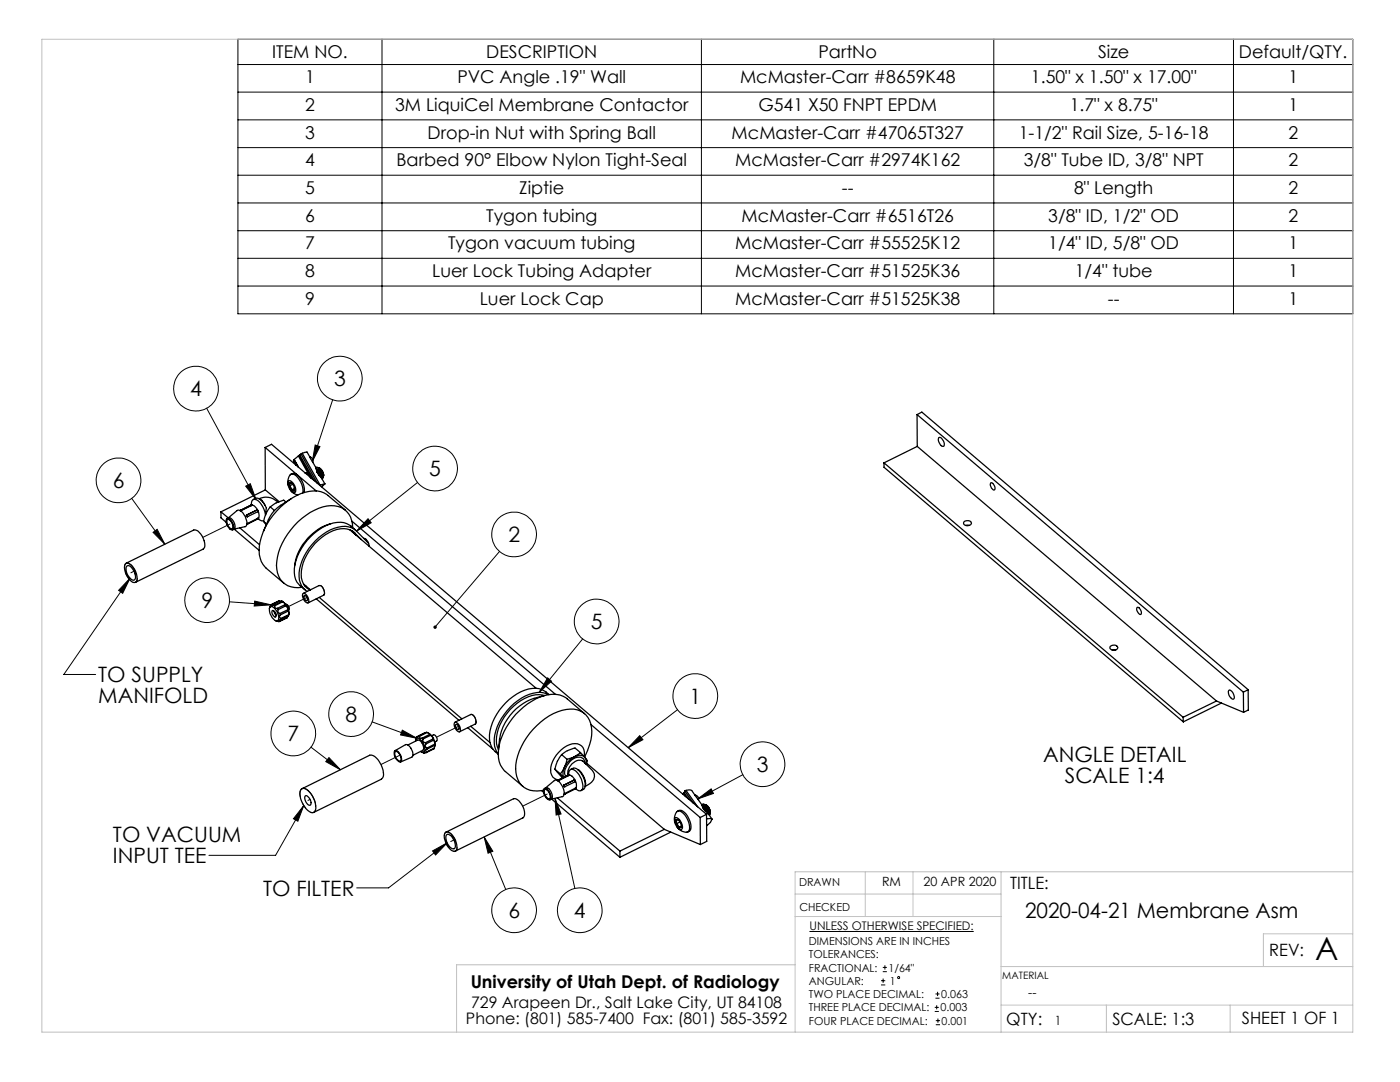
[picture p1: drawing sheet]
<svg xmlns="http://www.w3.org/2000/svg" width="279mm" height="216mm" viewBox="0 0 279 216" stroke-linecap="round" stroke-linejoin="round" font-family="sans-serif">
<g fill="none" stroke="#000" stroke-width=".2">
<path d="M47.5 7.8h222.5v54.8h-222.5zM47.5 18.4h222.5M47.5 12.9h222.5M76.2 7.8v54.8M140 7.8v54.8M198.3 7.8v54.8M246.2 7.8v54.8M47.5 23.9h222.5M47.5 29.5h222.5M47.5 35h222.5M47.5 40.5h222.5M47.5 46h222.5"/>
<path d="M47.5 51.5h222.5M47.5 57.1h222.5M66.4 79.8l-4.1 12.3M26.3 99.4l6.6 9.2M41.2 81.5l9.9 18.2M49 97l1-.5 1.1 3.2zM62.9 88.8l1 .3-1.6 3zM83.3 96.3l-12.1 9.7M26 115.4l-1.5 3-.8-.6zM26 115.4l-13.3 19.2h6.4M30.6 106.2l.8-.6 1.5 3zM50.8 119.9l3.3 .8-3.4 .2z"/>
<path d="M73.4 103.5l.7 .8-2.9 1.7zM99.7 110l-12.9 15.1M45.8 120.1l8.3 .6M109.3 135.3l.8 .6-2.5 2.2zM116.3 127.5l-8.7 10.6M62.1 149.1l5.8 4.5M65.7 151.2l2.2 2.4-2.9-1.6zM74.3 144l8.9 3.3M80.3 145.7l2.9 1.6-3.3-.7zM110.8 159.3l1.2 3.1-1 .2zM110.8 159.3l3.9 18M127.7 146.8l.6 .8-2.9 1.6z"/>
<path d="M135.2 141.6l-9.8 7.6M139.2 159.4l2.7-2 .5 .9zM148.2 154.6l-9 4.8M60.6 160.8l-1.2 3.1-.8-.5zM60.6 160.8l-5.6 9.9h-13.3M86.3 169.8l3-1.6-2.4 2.4zM89.3 168.2l-11.8 9h-6.3M96.6 167l1.8 2.9-1 .4zM96.6 167l4.3 10.5M161.5 185.9h32.8M175.8 196.5h.9M175.8 195.7h.9"/>
<path d="M176.2 193.9h.8M176.2 193h.8M176.2 195.3v.8M176.6 192.6v.9M186.7 199.2h.8M186.7 198.3h.8M187.1 197.9v.9M186.5 201.8h.9M186.5 201h.9M186.8 204.5h.8M186.8 203.7h.8M186.9 200.6v.8"/>
<path d="M187.2 203.2v.9"/>
<circle cx="39.1" cy="77.6" r="4.5"/>
<circle cx="67.8" cy="75.5" r="4.5"/>
<circle cx="23.7" cy="95.8" r="4.4"/>
<circle cx="86.8" cy="93.5" r="4.5"/>
<circle cx="41.3" cy="119.7" r="4.5"/>
<circle cx="102.6" cy="106.7" r="4.5"/>
<circle cx="119.1" cy="124" r="4.5"/>
<circle cx="138.8" cy="138.9" r="4.5"/>
<circle cx="58.5" cy="146.4" r="4.5"/>
<circle cx="70.1" cy="142.5" r="4.5"/>
<circle cx="152.2" cy="152.5" r="4.5"/>
<circle cx="102.6" cy="181.6" r="4.5"/>
<circle cx="115.7" cy="181.6" r="4.5"/>
<circle cx="179.4" cy="195.1" r=".21"/>
</g>
<g fill="none" stroke="#c0c0c0" stroke-width=".2">
<path d="M8.4 7.8h261.6v198.2h-261.6zM158.7 178.4h41.1M172.7 174v8.9M182.2 174v8.9M199.8 174v32M270 174h-111.3v32M158.7 182.9h41.1M158.7 192.5h-67.6v13.5M199.8 192.9h70.2M270 186.3h-17.9v6.6M199.8 200.6h70.2M220.8 200.6v5.4"/>
<path d="M245.5 200.6v5.4"/>
</g>
<path d="M73.4 103.5l.7 .8-2.9 1.7zM109.3 135.3l.8 .6-2.5 2.2zM127.7 146.8l.6 .8-2.9 1.6zM110.8 159.3l1.2 3.1-1 .2zM49 97l1-.5 1.1 3.2zM62.9 88.8l1 .3-1.6 3zM139.2 159.4l2.7-2 .5 .9zM30.6 106.2l.8-.6 1.5 3zM65.7 151.2l2.2 2.4-2.9-1.6zM50.8 119.9l3.3 .8-3.4 .2zM80.3 145.7l2.9 1.6-3.3-.7zM96.6 167l1.8 2.9-1 .4zM86.6 124.9l-.1 .1 .1 .4 .2-.3-.2 .3a.34 .34 0 0 0 .5 0 .34 .34 0 0 0 0-.5 .34 .34 0 0 0-.5 0zM86.3 169.8l3-1.6-2.4 2.4zM60.6 160.8l-1.2 3.1-.8-.5zM26 115.4l-1.5 3-.8-.6z" fill="#000"/>
<g fill="none" stroke="#000" stroke-width=".25">
<path d="M50.6 99.7a1.2 1.2 0 0 1 1.8 .3l.8 1.4-.2 1.3M51.7 99.5a3.4 3.4 0 0 1 3.8 .7M51.8 99.6l.6 .3 .5 .9M52.9 89.3l.1 8.5M52.9 89.3l10.2 8.7M52.9 89.3l1.3-.6 86.8 73.8M53 97.8l2.7 2.3M53 97.8l-8.9 4.3M57.5 96.8a2.57 2.57 0 0 1 .5-2.1 1.6 1.6 0 0 1 1.8 1.1l.6 1.4v1.2M57.6 96l.1-.1a1.81 1.81 0 0 1 1.1 2.4 1.25 1.25 0 0 1-1.2-1.1 1.13 1.13 0 0 1 0-1.2zM57.7 97l.5 .8M57.7 97l.4 .3 .1 .5"/>
<path d="M57.8 96.3a1.08 1.08 0 0 1 1 1.3l-.1 .3M57.8 96.3l-.1 .7M57.8 96.3l.4 .1M58.1 97.9l.7 .7 .6 .2M58.1 94.6a1.2 1.2 0 0 1 1.7 .6l.7 1.4 .2 .9v.8M58.1 99.5a14.1 14.1 0 0 0-3.3 2.4l-1.2 1.7-1 2.4M58.2 97.8l.3 .2 .2-.1M58.2 97.8l.5 .1M58.4 96.6l-.7 .4M58.6 91.9l.5 1M58.6 91.9l.6 1M58.7 91.7l.8 1.5"/>
<path d="M58.7 91.7h.1M58.7 91.7l.9 1.5M58.7 91.8l-.1 .1M58.8 97.5l-.6 .3M58.8 97.6l-.1 .3M59.5 91l2.1 3.7M59.5 91l-.8 .7M59.7 90.9l-.2 .1M59.7 90.9l2.2 4M59.8 90.8l-.1 .1M59.8 90.8l2.9 5.1M60.1 90.6l-.3 .2"/>
<path d="M60.1 90.6l3.3 5.9M60.3 90.5l1-.3 1.7 3.3a2.21 2.21 0 0 1 1.2 1.9M60.3 90.5l-.2 .1M60.3 90.5l3.6 6.3M60.9 94.4l.6 .3 .5 .6M61 94.3v.1M61.6 94.7a.55 .55 0 0 0-.7-.3l.5 .1 .7 .9M61.6 94.7l.3 .2M61.7 94.9l.4 .5M61.8 91.1a.83 .83 0 0 1 .6 1.2M61.8 94.9l.3 .4M61.9 94.9l.3 .4"/>
<path d="M62.2 95.3v.1M62.2 95.3l.1 .3M63.2 94.1l.5 .8M63.3 94.1l.3 .7M63.3 94.2l.4 .6M63.4 93.7l.7 .9 .1 .5M63.5 93.3l.5 .3 .6 1.2M63.6 93.9l.6 1.1M63.7 93.4a1.54 1.54 0 0 1 .9 1.5M63.8 93.5l.4 .4 .4 .9M63.9 96.8h-.1M64 93.7l.5 1.1"/>
<path d="M64.1 95.4a2.15 2.15 0 0 0-1-1.8l.3 .7 1.4 2.3M64.2 94l-.5-.6-.4-.2-.3 .1a1.6 1.6 0 0 1 1.5 1.6M64.2 94l.3 1.1M64.2 94l.3 .9M64.5 94.9v.4l-.2 .3M64.6 94.9v.1M64.6 95.1l-.1 .2M64.6 94.8v.2M64.8 96.6l-.9 .2M64.8 96.6l-.7 .5M176.4 92.4l59.7 50.7M176.4 92.4v.8l59.7 50.8"/>
<path d="M183 82.7l65.1 55.4M183 82.7l1-.5 65.1 55.4M183 82.7l.1 6.4M183.1 89.1l59.7 50.8M183.1 89.1l-6.7 3.3M187.3 87.3a.52 .52 0 0 1 .8 .4l.4 .8-.2 .5a1.21 1.21 0 0 1-1-1.5zM197.7 96.4a.99 .99 0 0 1 .8 1.4 1.03 1.03 0 0 1-.8-1.4zM25 112.6a1.08 1.08 0 0 1 1.6 .6l.5 .9 .2 .9a.89 .89 0 0 1-.5 1.2 3.2 3.2 0 0 1-1.8-3.6zM25.2 112.4l13.5-6.6a2.49 2.49 0 0 1 2 2.1 1.51 1.51 0 0 1-.2 1.7l-13.5 6.6M25.3 113a.53 .53 0 0 1 .8 .1 2.38 2.38 0 0 1 .8 2.6 1.23 1.23 0 0 1-1.4-1l-.3-.8zM44.1 102.1v1.2l1 .9M44.1 102.1l1.4 1.2"/>
<path d="M45.3 103.5a1.13 1.13 0 0 1 1.2 1l.1 .4a.59 .59 0 0 1-.3 .9 1.87 1.87 0 0 1-1-2.3zM45.3 103.4a.87 .87 0 0 1 1.3 .6l.3 .8a.67 .67 0 0 1-.5 .9M45.4 103.6a1.39 1.39 0 0 1 1 1.9 1.35 1.35 0 0 1-1-1.9zM45.6 103.3l1.7-1.4a1.14 1.14 0 0 1 1.4 .8l.4 .9a1.01 1.01 0 0 1-.2 1.5l-2.2 .5M46.7 105.6l5 4.2M47.9 105.3l3.9 3.4M47.9 101.9l.2-.1 .1 .1M48.2 101.9l-.2 .1M49.2 102.8v.2l.2 .1M49.2 102.8h.1M49.3 102.8a.18 .18 0 0 0-.1 .2 .18 .18 0 0 0 .2 .1M49.4 104.5h-.1"/>
<path d="M49.4 104.5v.1M49.4 104.6h-.2M50.1 100.8l-2.2 1.1M50.1 100.8l-.1 .1M50.1 100.8v.1M50.1 100.9l-1.9 1M50.2 100.9h-.1M50.2 100.9a.8 .8 0 0 1 .3-1.1 .8 .8 0 0 1 1.1 .2l.9 1.1 .5 1.7M50.2 100.9l.1-.1a1.23 1.23 0 0 1 1.1 1M50.4 100.7l-.2 .2M51.2 101.8l-2 1M51.3 101.8a.19 .19 0 0 1 .2 .1 .19 .19 0 0 1-.1 .2l-2 1"/>
<path d="M51.3 101.8h-.1M51.3 101.8l-2 1M51.4 103.5l-2 1M51.4 103.5v.1M51.4 103.6l-2 1M51.5 103.4l-.1 .1M51.5 103.4l.1 .2a.95 .95 0 0 0 1 .3M51.5 103.4l-.1 .2M51.5 102l.1 .2a1.05 1.05 0 0 1-.1 1.2M51.7 103.4h-.2M52.6 104l.5 .7M52.6 104l.6 .6"/>
<path d="M53.9 101.1l-.8 1.3-.5 1.6M53.9 101.1l.9 .8M55.7 119.9l.5 .1M55.7 119.9l-1.6 .7M55.7 119.9l-1.5 .7M56.2 120l.2 .1M56.2 120h.1M56.2 120l-1.5 .7M57.1 100.2l-.5-.4a6 6 0 0 0-2.7 1.3M60.5 118.4a1.35 1.35 0 0 1 1 1.9 1.39 1.39 0 0 1-1-1.9zM60.6 116.5l1.3 1.2M60.7 118.9a.67 .67 0 0 1 .6 1l-.3-.1-.3-.3z"/>
<path d="M60.7 116.8l.4 .2M63.1 119.5l28.5 24.2M63.7 116.9v-.1a1.41 1.41 0 0 1 .9 1.9l-3.1 1.6M63.7 116.8l-3.2 1.6M63.7 119.2l28.5 24.2M65.9 104.5a10.3 10.3 0 0 0-7.1 8.4M69 101.8l-3.5-2.9a5.1 5.1 0 0 0-5.4-.4 13.9 13.9 0 0 0-8.4 11.4 4.4 4.4 0 0 0 1.4 3.5l3.5 2.9M69.8 105.7l37.2 31.6M70.2 105.9l.9 1M70.2 104l40.6 34.5M70.3 106v.2M70.4 105.3a4.1 4.1 0 0 0-5.1-4.3 13.6 13.6 0 0 0-10.1 11.8 4.1 4.1 0 0 0 5.1 4.4"/>
<path d="M70.4 106l.4 .4M70.8 106.4a4.2 4.2 0 0 0-5.1-.1 10.2 10.2 0 0 0-5.6 9 2.83 2.83 0 0 0 1.8 2.4M70.8 106.4l1.3 1.3M71 105.8a4.3 4.3 0 0 0-5.2-1.2 11.1 11.1 0 0 0-7.1 9.7 3.9 3.9 0 0 0 2.2 3.4M72.6 107.4a1.61 1.61 0 0 1 1.1 1.6M73.6 108.4l-2.4-2.4a4 4 0 0 0-4.5-.6 11.1 11.1 0 0 0-7 9.7 3.2 3.2 0 0 0 1.6 2.9M192.4 104.1a.94 .94 0 0 1 1.5 .3 .84 .84 0 0 1-.8 .5 .84 .84 0 0 1-.8-.6zM192.7 104.8h.8M53.8 121.1v.3M53.8 121.1h.1M53.9 121.1a.78 .78 0 0 1 1.1 .6l.6 1.1a.73 .73 0 0 1-.5 1.1 2.53 2.53 0 0 1-1.2-2.8zM53.9 121l-.1 .1"/>
<path d="M54.2 120.6l-.4 .5M54.2 120.6l.2 .3 .3-.2M54.4 121.8a.97 .97 0 0 1 .6 1.3 .92 .92 0 0 1-.6-1.3zM54.7 122l.2 .2 .2 .5M54.7 120.7l.2 .2M54.8 122v.4l.3 .3M54.9 120.9v.3l.5 .2M55 123.8l.8 .2M55.4 121.4l.1 .2M55.5 121.6v.5l.4 .3M55.9 122.4l.1 .3M56 122.7l-.2 .3 .3 .4"/>
<path d="M56 123.6l-.3 .1 .1 .3M56.1 123.4l-.1 .2M56.4 120.1l.4 .3 .1 .2M56.4 120.1l-1.5 .8M56.4 120.1a2.73 2.73 0 0 1 1.2 2.7M56.9 120.6l.2 .3M56.9 120.6l-1.5 .8M57 120.6a.82 .82 0 0 1 .6 1.1M57 120.6h.1M57.1 120.9l.3 .8M57.1 120.9l-1.6 .7M57.3 123.2l-1.6 .8"/>
<path d="M57.3 123.2l-1.5 .8M57.4 121.7l.1 .2M57.4 121.7l-1.5 .7M57.5 121.9l.1 .8M57.5 122.9l-.2 .3M57.5 121.9l-1.5 .8M57.6 122.7v.1l-1.6 .8M57.6 122.7l-1.5 .7M109.5 138.6a5.5 5.5 0 0 0-5.4 .7 11.1 11.1 0 0 0-5.5 8.9 3.9 3.9 0 0 0 .8 2.3M109.6 138.6a4.1 4.1 0 0 0-4.9-.9 11.1 11.1 0 0 0-7 9.7 3.7 3.7 0 0 0 1.7 3.1M221.6 129a.94 .94 0 0 1 1.5 .2 .84 .84 0 0 1-.8 .6 .84 .84 0 0 1-.8-.6zM221.9 129.7h.8"/>
<path d="M226.9 121.2a.99 .99 0 0 1 .8 1.4 1.09 1.09 0 0 1-.8-1.4zM242.8 139.9l5.4 2.2M242.8 139.9l-6.7 3.2M245.2 137.8l.1-.1a1.41 1.41 0 0 1 .9 1.8 1.31 1.31 0 0 1-1-1.7zM248.1 138.1l.1 4M249.1 137.6l-1 .5M249.1 137.6v4.1l-.9 .4M60.1 157.4a1.47 1.47 0 0 1 1.9 .9 3.8 3.8 0 0 1 .8 3.6 .88 .88 0 0 1-1.4-.2 4.6 4.6 0 0 1-1.4-4zM60.3 157.4l13.6-6.7a3.1 3.1 0 0 1 2.4 2.4l.1 .6a1.51 1.51 0 0 1-.3 1.8l-13.5 6.6M60.9 158.9l.1-.2a1.53 1.53 0 0 1 1 1.9 .99 .99 0 0 1-1.1-1zM78.7 149.9l.2-.1a1.64 1.64 0 0 1 1 2.2 1.84 1.84 0 0 1-1.2-2.1zM78.8 149.8l2.1-1.2a1.75 1.75 0 0 1 1.5 1.8l-.2 .7-2.3 .9"/>
<path d="M78.9 150a1.35 1.35 0 0 1 1 1.8 1.35 1.35 0 0 1-1-1.8zM81.4 148.7l2-1a1.51 1.51 0 0 1 1 2l-2 1M82.9 147.9a.46 .46 0 0 1 .2-.5 .46 .46 0 0 1 .6 0 2.39 2.39 0 0 1 1 2.6 .51 .51 0 0 1-.8-.1M83.2 147l-.3 .7M83.6 146.9h.1M83.6 146.9l-.3 .2-.1-.1M83.7 146.9l.2 .4h.3M84.1 150.1l.6 .2M84.2 147.3l.2 .2M84.4 147.5v.4l.5 .3M84.8 146.3l-1.6 .7M84.9 148.2l.1 .2"/>
<path d="M84.9 150.2l-.2 .1M85 148.4l-.1 .6 .3 .3M85.1 150.2l-.4 .1M85.1 150v.2M85.2 149.3v.2M85.2 149.5l-.3 .3 .2 .2M85.2 146.2l.6 .3M85.2 146.2l-1.6 .7M85.2 146.2l-1.5 .7M85.4 146.3a2.56 2.56 0 0 1 1.4 2.6M85.8 146.5l.1 .2M85.8 146.5l-1.6 .8"/>
<path d="M85.9 146.7l.4 .4 .1 .4M85.9 146.7l-1.5 .8M86.1 146.8a.76 .76 0 0 1 1 .1 .76 .76 0 0 1 .1 .9l-.5 .3M86.4 147.5l.1 .2M86.4 147.5l-1.5 .7M86.5 147.7l.2 .2v.6M86.5 147.7l-1.5 .7M86.6 149.3l-1.5 .9M86.6 149.3l-1.5 .7M86.7 148.5v.2M86.7 148.7l-.1 .6M86.7 148.5l-1.5 .8"/>
<path d="M86.7 148.7l-1.5 .8M90.8 144.1a1.35 1.35 0 0 1 1 1.9 1.39 1.39 0 0 1-1-1.9zM90.8 144.1l3.1-1.5a1.31 1.31 0 0 1 1 1.9l-3.2 1.5M90.9 144.6a.65 .65 0 0 1 .6 1l-.4-.2zM93.3 145.2l5.1 4.3M93.9 144.9l3.9 3.3M99.4 150.5a4.3 4.3 0 0 0 1.5 3.5l3.5 2.9M99.5 149.6a6.6 6.6 0 0 1 1.1-6.5 9.2 9.2 0 0 1 7-4.5l1.1 .2a10.7 10.7 0 0 0-9.2 10.8M108.1 157.8l.4 .3M108.6 157.4a1.12 1.12 0 0 1 1.2 1l.1 .4a.59 .59 0 0 1-.3 .8 1.87 1.87 0 0 1-1-2.2zM108.7 157.5a1.41 1.41 0 0 1 1 1.9 1.37 1.37 0 0 1-1-1.9zM108.9 157.2l1.7-1.4a1.14 1.14 0 0 1 1.4 .8l.6 1.3a.85 .85 0 0 1-.4 1.1l-2.2 .5"/>
<path d="M108.9 157.2a1.65 1.65 0 0 1 1.3 2l-.5 .4M108.9 157.2l-.2 .1M110.1 159.5l13.6 11.6M110.7 153.5l1.6 1.7M110.7 153.5l1.1 .9M111.2 159.2l12.5 10.6M111.5 155.8h-.2M111.8 154.4l.7 .7M112.1 150.6l-.9 1.3-.5 1.6M112.1 150.6l1.1 .9M112.6 156.6l-.1 .3 .2 .1M112.6 156.6h.1"/>
<path d="M112.6 153.1l-.8 1.3M112.6 153.1l-.2 1 .1 1M112.7 158.3l-.1 .1M112.7 158.3l.1 .1M112.8 158.4l-.2 .1M113.2 151.5l-.6 1.6M113.4 154.7l-2.2 1.1 .2-.2 .1 .2M113.4 154.7l.1-.1-.2 .1M113.4 154.7l.1 .1M113.5 154.8l-2 1M113.6 154.7l-.1 .1M113.6 154.7a.8 .8 0 0 1 .2-1.1 .8 .8 0 0 1 1.1 .2 3.9 3.9 0 0 1 1.3 3.7 .86 .86 0 0 1-1.4-.2"/>
<path d="M113.6 154.7a1.23 1.23 0 0 1 1.2 1M113.7 154.6l-.1 .1M113.9 153.5a1.21 1.21 0 0 1 1.8 .5 3.6 3.6 0 0 1 1 3.3l-.7 .5M114.6 155.6l.2 .2v.2l-2 1a.18 .18 0 0 1-.3-.1 .18 .18 0 0 1 .1-.3M114.6 155.6l-2 1M114.7 151a4.6 4.6 0 0 0-2.1 2.1M114.7 151a1.67 1.67 0 0 1 2 .1M114.7 151l-1.5 .5M114.7 157.3l-2 1M114.7 157.3l.1 .1M114.8 157.4l-2 1M114.8 157.3h-.1"/>
<path d="M114.8 157.3v.1M114.8 157.3h.1M114.8 155.8l.2 .5a.93 .93 0 0 1-.2 1M115 157.3h-.2M115.4 153.6a3.6 3.6 0 0 1 1.4 3.2M115.9 150.2l-1.1-.9a6 6 0 0 0-2.7 1.3M115.9 150.2l-1.2 .8M115.9 150.2l.8 .9M116.3 151.8l.7 .7a4.8 4.8 0 0 1 1.6 1.9 2.53 2.53 0 0 1-1.8 2.6M116.3 151.9a2 2 0 0 0-2.6 1.1 1.99 1.99 0 0 0-.3 1.7M116.6 151a2.01 2.01 0 0 0-.6-2.2 2.01 2.01 0 0 0-2.3-.2 5.9 5.9 0 0 0-3.8 5.6 1.65 1.65 0 0 0 1.6 1.4M116.7 151.1a9 9 0 0 0 1-7.4 4.1 4.1 0 0 0-4.7-2.1 13.6 13.6 0 0 0-9.4 8.3 6.5 6.5 0 0 0 .5 6.8 4.4 4.4 0 0 0 4.3 1"/>
<path d="M116.7 142.4l-3.5-2.9a5.2 5.2 0 0 0-5.4-.4 14 14 0 0 0-8.3 10.5l-.1 .9M116.7 151.1l.2 .4 .1 1M116.7 151.1l.5 .7-.2 .7M116.7 152.3a1.13 1.13 0 0 0-1.4-1.2 3.5 3.5 0 0 0-2.6 3.3l.2 .5M117.1 152.3l15.5 13.2M118 144.6l21.7 18.5M136.2 158.4h.1M136.2 158.4l.1 .1M136.4 158.3l-.2 .1M136.4 158.3l.4 .7M136.5 158.2l-.1 .1M136.5 158.2l.9 1.2"/>
<path d="M136.7 157.9l-.2 .3M136.7 157.9l1.7 2.4M136.9 157.7l-.2 .2M136.9 157.7l.5-.1 .6 .1 .7 .9M136.9 157.7l2.3 3.3M138.7 158.6a.82 .82 0 0 1 .7 1.1M138.7 158.6l1.5 1.9a1.31 1.31 0 0 1 1.3 1.2l.1 .2M236.1 143.1v.9M243.7 140.3l-7.6 3.7M88.8 166.2a1.01 1.01 0 0 1 1.5 .6l.6 .8 .3 1a.94 .94 0 0 1-.5 1.3 3.2 3.2 0 0 1-1.9-3.7zM89 166.1l13.5-6.7a2.39 2.39 0 0 1 2.1 2.1l.1 .4a1.21 1.21 0 0 1-.3 1.3l-13.5 6.6M89.1 166.6a1.14 1.14 0 0 1 1.4 .9l.3 .7a.81 .81 0 0 1-.3 1.2 2.38 2.38 0 0 1-1.4-2.8z"/>
<path d="M123.7 169.8v1.3M132.6 165.5l7.2 3M132.6 165.5l-8.9 4.3M133.8 166l-10.1 5.1M134.7 164a1.91 1.91 0 0 1 .7-2.2 3.3 3.3 0 0 1 2.2 3.1 .87 .87 0 0 1-.3 1.1 .87 .87 0 0 1-1.1-.1l-1-.7M134.8 163.2a1.63 1.63 0 0 1 1.4 1.7v.3l-.2 .4a1.88 1.88 0 0 1-1.2-2.4zM134.9 163.7l.1-.2a1.17 1.17 0 0 1 .9 1.5v.1M134.9 163.7l.1 .7M135 164.4l.5 .7M135 164.4l.3 .3 .2 .4M135.2 161.9a1.23 1.23 0 0 1 1.7 .6 3.3 3.3 0 0 1 .8 3.3l-.4 .2M135.3 163.6l-.4 .1"/>
<path d="M135.7 164l-.7 .4M135.9 165.1l-.2 .1-.2-.1M135.9 165.1h-.4M136 164.9l-.1 .2M136 164.9l-.5 .2M139.7 163.1l.1 5.4M140.1 160.7a2.11 2.11 0 0 1 1.3 1.7M140.2 160.5h.5l.5 .5M140.3 161.1l.6 .8M140.3 161.2l.4 .5M140.5 161.4l.3 .4M140.6 160.9l.6 .7 .2 .9"/>
<path d="M140.7 160.6l.6 .3 .4 1M140.9 161.3l.4 .9M140.9 160.6a1.68 1.68 0 0 1 .8 1.6M141 160.8l.3 .2 .4 .9M141 163.4h1.1M141 162.5l-1.3 .6M141 162.5v5.4l-1.2 .6M141.2 161l.5 1v.5M141.2 161l.4 .9M141.3 161.1l.4 .8M141.3 162.3a2.17 2.17 0 0 0-1.2-1.6l.4 .9 .9 .8M141.4 162.4l.7 1"/>
<path d="M141.6 161.9v.8M141.7 161.9h.1M141.7 161.9v.3M142.1 163.4l-.3 .7-.8 .6"/>
</g>
<g fill="none" stroke="#000" stroke-width=".2" stroke-dasharray="6.3 1.3 1.3 1.3 1.3 1.3">
<path d="M26.1 114.3l.7-.3M40.5 107.2l5.4-2.6M45.9 103.8l-.4-.2a1.34 1.34 0 0 0 .8 1.9 1.22 1.22 0 0 0-.4-1.7M64.6 118.7l.2-.4M64.8 118.3l-.1-.3a1.24 1.24 0 0 0-1-1.2M57.1 120.6a.81 .81 0 0 1 .5 1.1M57.6 121l3.7-1.8M61.5 159.7l.4-.2M76.1 152.5l3.8-1.8M87.1 147.1l4.4-2.2M94.9 144.5l.1-.4M95 144.1v-.4a1.24 1.24 0 0 0-1-1.1"/>
<path d="M109.2 157.6l-.4-.1a1.34 1.34 0 0 0 .8 1.9 1.22 1.22 0 0 0-.4-1.8M89.9 167.9l.7-.3M104.3 160.9l4.9-2.5"/>
</g>
<path d="M26.1 112.7a.73 .73 0 0 0-1-.3 .73 .73 0 0 0-.3 1 3.5 3.5 0 0 0 1.9 2.8 .71 .71 0 0 0 .7-1l-.4-1.4-.9-1.1M89.9 166.3a.73 .73 0 0 0-.9-.2 .73 .73 0 0 0-.3 .9 3.5 3.5 0 0 0 1.8 2.9 .7 .7 0 0 0 .7-1.1l-.4-1.4-.9-1.1" fill="none" stroke="#000" stroke-width=".2" stroke-dasharray="6.3 1.3 1.3 1.3 1.3 1.3" stroke-dashoffset="4.5"/>
<path d="M61.4 157.7a.85 .85 0 0 0-1-.4 .85 .85 0 0 0-.5 1 4.3 4.3 0 0 0 2.4 3.8 .85 .85 0 0 0 .8-1.1l-.2-1-.5-1.1-1-1.2" fill="none" stroke="#000" stroke-width=".2" stroke-dasharray="6.3 1.3 1.3 1.3 1.3 1.3" stroke-dashoffset="3.3"/>
<text font-size="6.3" x="262.5" y="191.5">A</text>
<g font-size="4.2">
<text x="66.7" y="77">3</text>
<text x="38" y="79">4</text>
<text x="85.7" y="95">5</text>
<text x="22.5" y="97.3">6</text>
<text x="101.5" y="108.1">2</text>
<text x="40.2" y="121.2">9</text>
<text x="117.9" y="125.5">5</text>
<text x="19.6" y="136.2">TO SUPPLY</text>
<text x="19.6" y="140.3">MANIFOLD</text>
<text x="68.9" y="144">8</text>
<text x="137.6" y="140.4">1</text>
<text x="57.4" y="147.8">7</text>
<text x="151" y="154">3</text>
<text x="208.2" y="152">ANGLE DETAIL</text>
<text x="212.5" y="156.2">SCALE 1:4</text>
<text x="22.5" y="168.1">TO VACUUM</text>
<text x="22.5" y="172.3">INPUT TEE</text>
<text x="52.5" y="178.8">TO FILTER</text>
<text x="101.5" y="183.1">6</text>
<text x="114.6" y="183.1">4</text>
<text x="204.6" y="183.1">2020-04-21 Membrane Asm</text>
</g>
<g font-size="3.5">
<text x="54.3" y="11.7">ITEM NO.</text>
<text x="97.1" y="11.7">DESCRIPTION</text>
<text x="163.3" y="11.7">PartNo</text>
<text x="219.1" y="11.7">Size</text>
<text x="247.3" y="11.7">Default/QTY.</text>
<text x="60.9" y="16.6">1</text>
<text x="91.3" y="16.6">PVC Angle .19&quot; Wall</text>
<text x="147.7" y="16.6">McMaster-Carr #8659K48</text>
<text x="205.8" y="16.6">1.50&quot; x 1.50&quot; x 17.00&quot;</text>
<text x="257.1" y="16.6">1</text>
<text x="60.9" y="22.1">2</text>
<text x="78.9" y="22.1">3M LiquiCel Membrane Contactor</text>
<text x="151.3" y="22.1">G541 X50 FNPT EPDM</text>
<text x="213.5" y="22.1">1.7&quot; x 8.75&quot;</text>
<text x="257.1" y="22.1">1</text>
<text x="60.9" y="27.7">3</text>
<text x="85.3" y="27.7">Drop-in Nut with Spring Ball</text>
<text x="146" y="27.7">McMaster-Carr #47065T327</text>
<text x="203.3" y="27.7">1-1/2&quot; Rail Size, 5-16-18</text>
<text x="257.1" y="27.7">2</text>
<text x="60.9" y="33.2">4</text>
<text x="79.1" y="33.2">Barbed 90° Elbow Nylon Tight-Seal</text>
<text x="146.7" y="33.2">McMaster-Carr #2974K162</text>
<text x="204.3" y="33.2">3/8&quot; Tube ID, 3/8&quot; NPT</text>
<text x="257.1" y="33.2">2</text>
<text x="60.9" y="38.7">5</text>
<text x="103.6" y="38.7">Ziptie</text>
<text x="168" y="38.7">--</text>
<text x="214.4" y="38.7">8&quot; Length</text>
<text x="257.1" y="38.7">2</text>
<text x="60.9" y="44.2">6</text>
<text x="97" y="44.2">Tygon tubing</text>
<text x="148" y="44.2">McMaster-Carr #6516T26</text>
<text x="209.2" y="44.2">3/8&quot; ID, 1/2&quot; OD</text>
<text x="257.1" y="44.2">2</text>
<text x="60.9" y="49.8">7</text>
<text x="89.4" y="49.8">Tygon vacuum tubing</text>
<text x="146.7" y="49.8">McMaster-Carr #55525K12</text>
<text x="209.2" y="49.8">1/4&quot; ID, 5/8&quot; OD</text>
<text x="257.1" y="49.8">1</text>
<text x="60.9" y="55.3">8</text>
<text x="86.3" y="55.3">Luer Lock Tubing Adapter</text>
<text x="146.7" y="55.3">McMaster-Carr #51525K36</text>
<text x="214.5" y="55.3">1/4&quot; tube</text>
<text x="257.1" y="55.3">1</text>
<text x="60.9" y="60.8">9</text>
<text x="95.7" y="60.8">Luer Lock Cap</text>
<text x="146.7" y="60.8">McMaster-Carr #51525K38</text>
<text x="221.1" y="60.8">--</text>
<text x="257.1" y="60.8">1</text>
<text x="93.9" y="197.1">University of Utah Dept. of Radiology</text>
</g>
<g font-size="3.4">
<text x="201.6" y="177.4">TITLE:</text>
<text x="253.3" y="190.8">REV:</text>
<text x="200.8" y="204.6">QTY:</text>
<text x="222" y="204.6">SCALE: 1:3</text>
<text x="247.8" y="204.4">SHEET 1 OF 1</text>
</g>
<g font-size="3.2">
<text x="94" y="201.1">729 Arapeen Dr., Salt Lake City, UT 84108</text>
<text x="93" y="204.2">Phone: (801) 585-7400 Fax: (801) 585-3592</text>
</g>
<g font-size="2.5">
<text x="176" y="176.9">RM</text>
<text x="184.3" y="176.9">20 APR 2020</text>
<text x="205.2" y="199">--</text>
<text x="210.5" y="204.5">1</text>
</g>
<text font-size="2.4" x="161.5" y="185.6">UNLESS OTHERWISE SPECIFIED:</text>
<g font-size="2.2">
<text x="159.5" y="176.9">DRAWN</text>
<text x="159.5" y="181.8">CHECKED</text>
<text x="161.4" y="188.6">DIMENSIONS ARE IN INCHES</text>
<text x="161.4" y="191.2">TOLERANCES:</text>
<text x="161.4" y="193.9">FRACTIONAL:</text>
<text x="161.4" y="196.5">ANGULAR:</text>
<text x="177.3" y="193.9">1/64&quot;</text>
<text x="177.6" y="196.5">1</text>
<text x="161.4" y="201.8">THREE PLACE DECIMAL:</text>
<text x="161.4" y="199.2">TWO PLACE DECIMAL:</text>
<text x="187.7" y="201.8">0.003</text>
<text x="187.8" y="199.2">0.063</text>
<text x="161.4" y="204.5">FOUR PLACE DECIMAL:</text>
<text x="187.9" y="204.5">0.001</text>
</g>
<text font-size="2" x="200" y="195.3">MATERIAL</text>
</svg>
